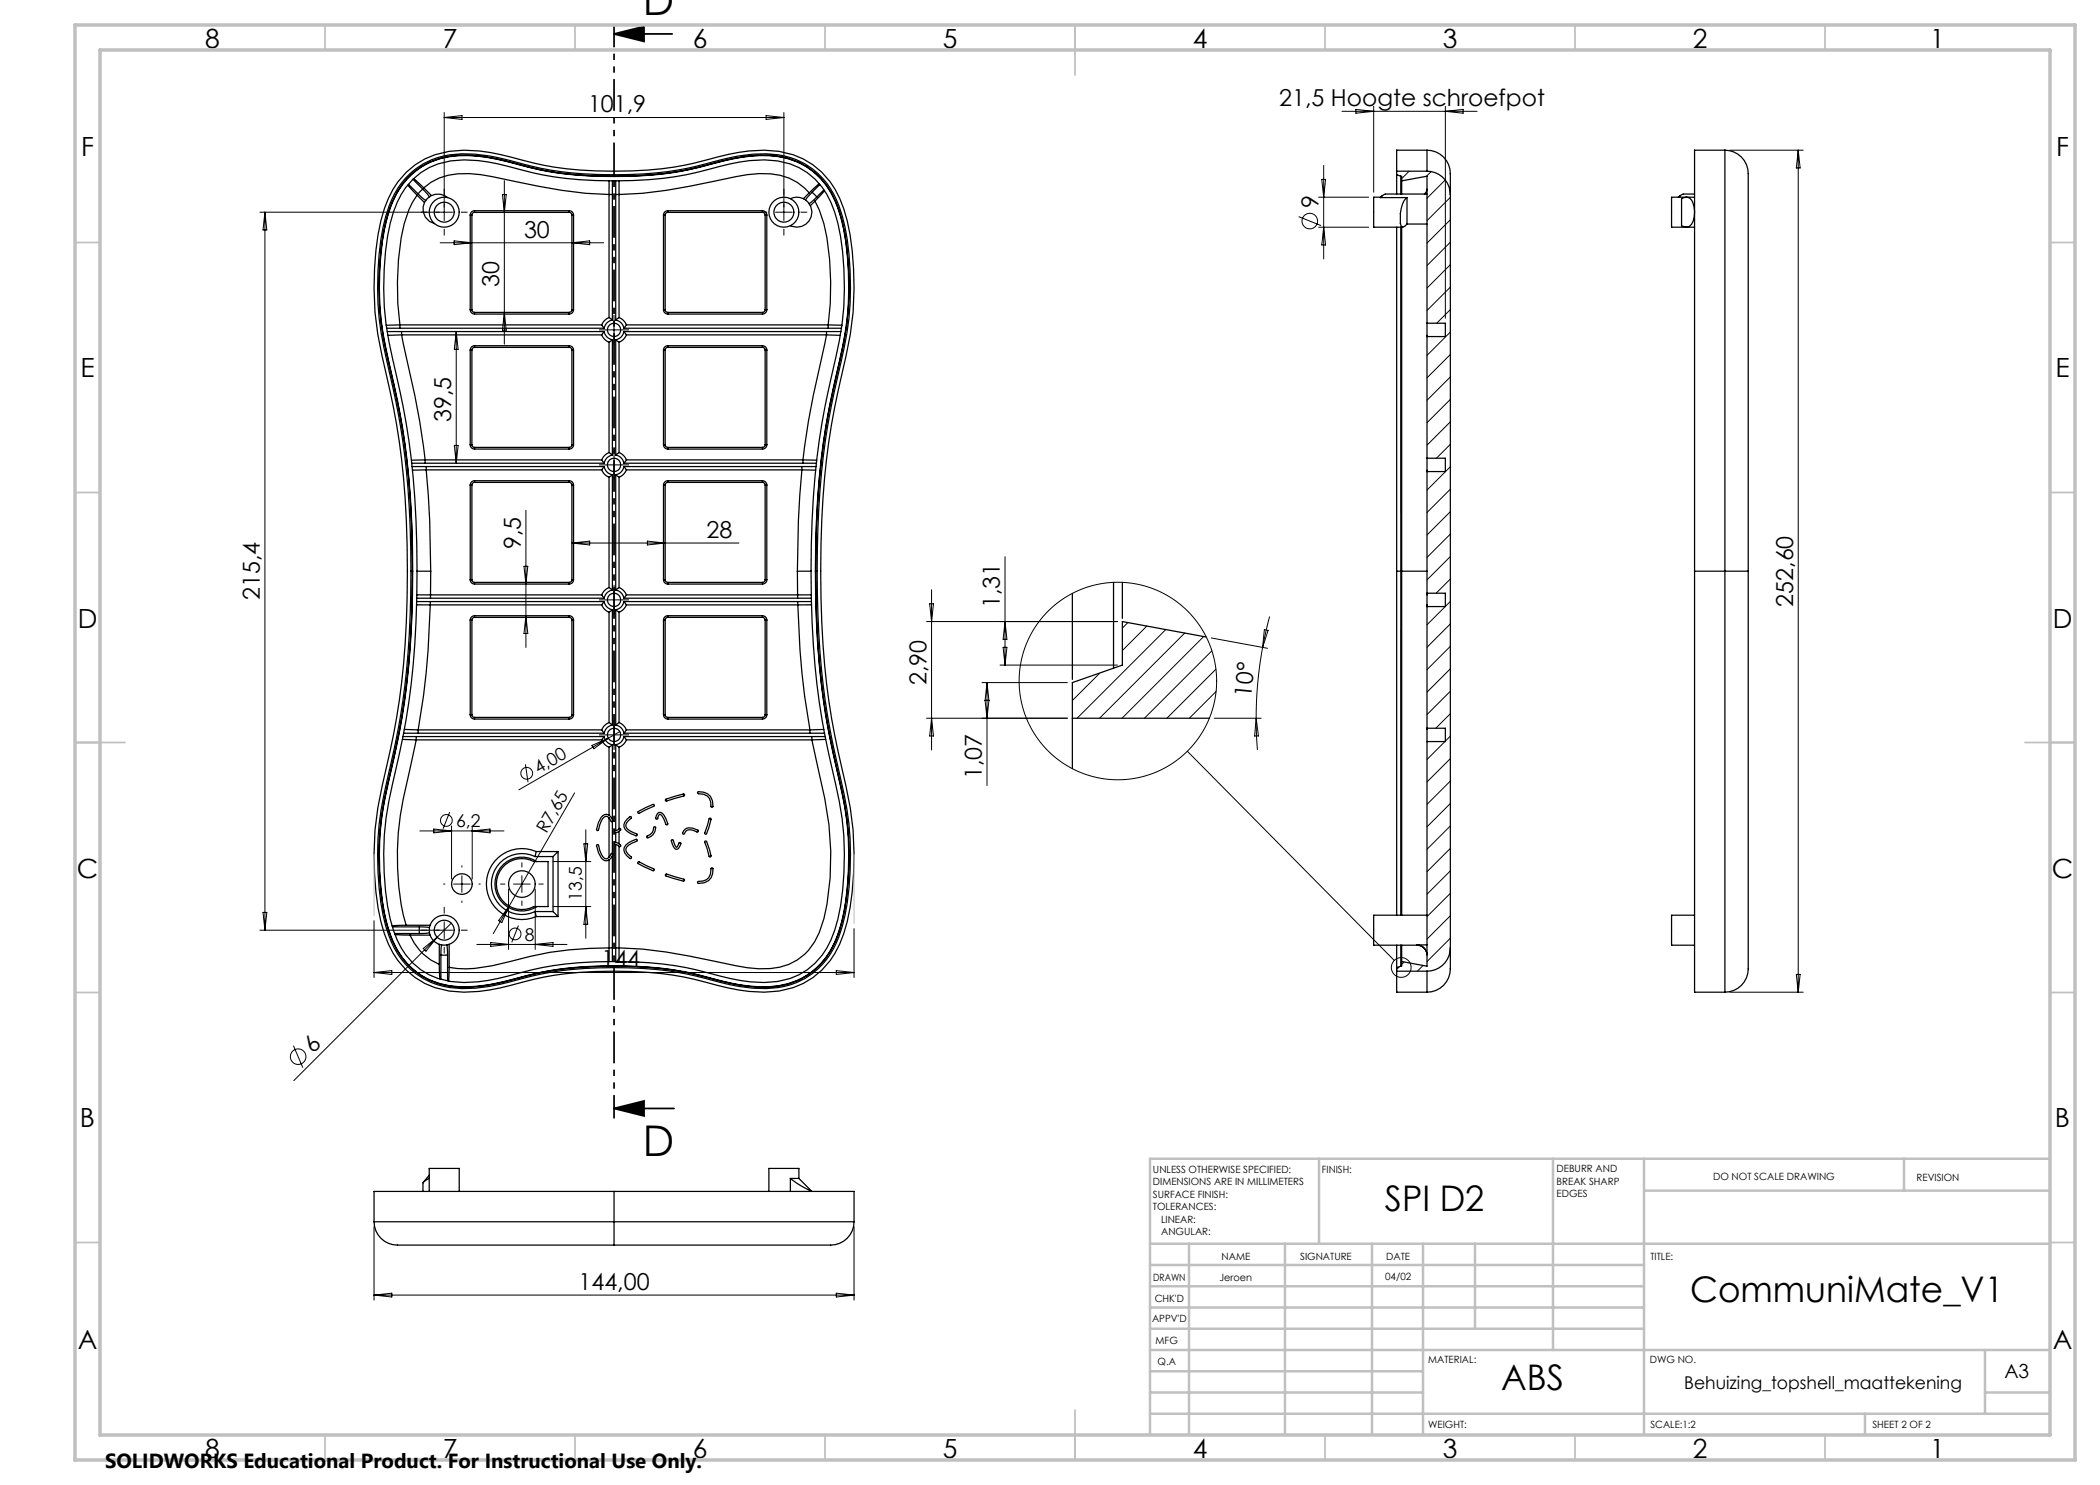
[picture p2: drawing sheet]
<svg xmlns="http://www.w3.org/2000/svg" width="420mm" height="297mm" viewBox="0 0 420 297" stroke-linecap="round" stroke-linejoin="round" font-family="sans-serif">
<g fill="none" stroke="#000" stroke-width=".25">
<path d="M81.3 34.5a15.8 15.8 0 0 1 11.5-4.5 40.4 40.4 0 0 1 11.6 2 76 76 0 0 0 30.4 1.4l6.4-1.4a35.9 35.9 0 0 1 14.6-1.7 15.9 15.9 0 0 1 13 11.5 57.1 57.1 0 0 1 1.3 25.1l-.9 4.3a159.8 159.8 0 0 0-5.1 43 161 161 0 0 0 5.1 43 62.4 62.4 0 0 1 .2 27.1 17.8 17.8 0 0 1-8.7 12.4 22.7 22.7 0 0 1-15.1 .9l-2.1-.5a68.5 68.5 0 0 0-24.3-2.8 62.9 62.9 0 0 0-17.1 2.8 32.8 32.8 0 0 1-12.3 1.1 15.9 15.9 0 0 1-12.9-11.5 57.1 57.1 0 0 1-1.3-25.1l.8-4.4a159.8 159.8 0 0 0 5.1-43 161 161 0 0 0-5.1-43 62.4 62.4 0 0 1-.2-27 20 20 0 0 1 5.1-9.7zM81.6 37l1.8 2M81.7 36.9l1.9 1.9M82.6 35.9l2 1.9M82.6 35.8a13.8 13.8 0 0 1 10.2-3.8 38.6 38.6 0 0 1 11.1 1.9 78 78 0 0 0 31.2 1.4l6.7-1.4a34.2 34.2 0 0 1 13.7-1.7 14 14 0 0 1 11.4 10.2 55.2 55.2 0 0 1 1.5 22.5l-1.3 6.8a159.9 159.9 0 0 0-4.9 42.5 161.5 161.5 0 0 0 4.9 42.6 60.7 60.7 0 0 1 .5 27.1 15.9 15.9 0 0 1-7.8 11.1 20.9 20.9 0 0 1-13.8 .7l-2-.5a70.3 70.3 0 0 0-24.9-2.8 64.7 64.7 0 0 0-17.5 2.8 31 31 0 0 1-11.5 1.1 14 14 0 0 1-11.4-10.2 55.2 55.2 0 0 1-1.5-22.5l1.3-6.8a159.9 159.9 0 0 0 4.9-42.6 161.5 161.5 0 0 0-4.9-42.5 60.7 60.7 0 0 1-.5-27.1 18.1 18.1 0 0 1 4.6-8.8zM82.7 35.7l2 1.9M83.4 39a18.9 18.9 0 0 0-3.2 8.6 61.4 61.4 0 0 0-.2 17.4M83.4 39l1.5 1.5M83.6 38.8l1.6 1.3M84.6 37.8l1.2 1.6M84.6 37.8l-1 1M84.7 37.6a11.7 11.7 0 0 1 9.1-2.9l4.6 .6a169.3 169.3 0 0 0 18.7 3.4l4.7 .2"/>
<path d="M84.7 37.6l1.6 1.5M89.5 39.5a3 3 0 0 0-4.6 1 3 3 0 0 0 2 4.2M121.8 38.9h.7M121.8 38.9v24.6M121.8 36.2v2.7M122.5 36.2v27.8M122.8 35a66.7 66.7 0 0 0 21-2.9 26.8 26.8 0 0 1 14.3-.6 15.2 15.2 0 0 1 9.7 9.7 48.1 48.1 0 0 1 2.3 16.4 71.5 71.5 0 0 1-2.7 18.4l-.3 1.1a147 147 0 0 0-3.6 32.8l-.1 4.3M122.8 35a66.7 66.7 0 0 1-21-2.9 26.8 26.8 0 0 0-14.3-.6 15.2 15.2 0 0 0-9.7 9.7 48 48 0 0 0-2.3 16.4 71.5 71.5 0 0 0 2.7 18.4l.3 1.1a146.9 146.9 0 0 1 3.6 32.8l.1 4.3M122.8 35v.2M122.8 35.2a65.8 65.8 0 0 1-15.3-1.4l-3.2-.8a34.2 34.2 0 0 0-14-1.8 14.7 14.7 0 0 0-12.5 10.9 52.8 52.8 0 0 0-1.9 12 61.1 61.1 0 0 0 2.2 19.9 146.3 146.3 0 0 1 3.9 25.7l.4 7.6 .1 6.9M122.8 35.2a64.8 64.8 0 0 0 15.3-1.4l3.2-.8a34.2 34.2 0 0 1 14-1.8 14.7 14.7 0 0 1 12.5 10.9 53.1 53.1 0 0 1 1.9 12.4l.1 .2a57.7 57.7 0 0 1-1.7 16.9 149.6 149.6 0 0 0-4.5 27.5l-.4 8.1-.1 7M122.8 35.3a68 68 0 0 1-21.5-3 27.2 27.2 0 0 0-13.2-.6 14.7 14.7 0 0 0-10 9.7 48 48 0 0 0-2.2 16.3 70.3 70.3 0 0 0 2.6 17.9 154.6 154.6 0 0 1 4 38.6"/>
<path d="M122.8 35.3a68 68 0 0 0 21.5-3 27.2 27.2 0 0 1 13.2-.6 14.7 14.7 0 0 1 10 9.7 48.1 48.1 0 0 1 2.2 16.3 70.3 70.3 0 0 1-2.6 17.9 154.7 154.7 0 0 0-4 38.6M122.8 35.2v.1M123.1 38.9h.7M123.1 36.2v27.8M123.8 36.2v2.7M123.8 38.9v24.6M158.1 39.7a3 3 0 0 1 4.3 2.7 3 3 0 0 1-4.3 2.7M161.8 38.6a10.8 10.8 0 0 0-7.7-3.8 36.5 36.5 0 0 0-11.6 1.5 95 95 0 0 1-18.7 2.6M161.8 38.6l-1.1 1.1M162.4 38.5l-1.3 1.5M162.4 38.5l1 .9M163.4 39.4l-1.6 1.3"/>
<path d="M163.8 36.8l-2 1.8M164 36.9l-1.6 1.6M164.8 38l-1.4 1.4M164.9 38.2l-1.9 2M276.1 39.4h-1.4v6h5.9M276.1 39.4v.1M276.1 39.5h5.3M276.5 39.1l-.4 .3M277.1 38.9h-.2l-.8 .6M277.1 38.8h8.3M279.3 34.2v.8l.9 .2M279.3 35v3.8"/>
<path d="M279.3 34.2h6.1M280.2 35.2l.1 .1v.9l5.1-1v29.4M280.2 35.2v3.6M280.3 36.2v2.6M281.4 39.5a4.7 4.7 0 0 0-1.3 3.8v1a1.23 1.23 0 0 0 .4 1.1l.6-.3M281.4 39.5v5.3M285.4 30a4.7 4.7 0 0 1 4.7 4.7M285.4 34.2a4.7 4.7 0 0 1 4.7 4.7M285.4 30h-6.1v4.2M285.4 37.8l-.1 .5-.4 .5M285.4 30.1v4.1M290.1 34.7v4.2"/>
<path d="M290.1 38.9v150.7M336.1 39.1l-.4 .3M336.3 39.7a1.39 1.39 0 0 1 2.2 .7 5.4 5.4 0 0 1-.2 4.4 1.39 1.39 0 0 1-2 .3zM336.7 38.9h-.2l-.8 .5M336.7 38.8h2.2M338.9 39.4h-4.6v6h2.8M345 30a4.8 4.8 0 0 1 4.6 5.6v78.6M345 30h-6.1v84.2M345 30.1v84.1M94 43h.4M94 43v18.9M94.4 43v18.9"/>
<path d="M94.9 42.1a.87 .87 0 0 0-.9 .9M94.9 42.5a.53 .53 0 0 0-.5 .5M94.9 42.1v.4M94.9 42.1h18.9M94.9 42.5h18.9M113.8 42.1a.87 .87 0 0 1 .9 .9M113.8 42.1v.4M113.8 42.5a.53 .53 0 0 1 .6 .5M114.4 43h.3M114.4 43v18.9M114.7 43v18.9M132.7 43h.3"/>
<path d="M132.7 43v18.9M133 43v18.9M133.6 42.1a.87 .87 0 0 0-.9 .9M133.6 42.5a.53 .53 0 0 0-.6 .5M133.6 42.1v.4M133.6 42.1h18.9M133.6 42.5h18.9M152.5 42.1a.87 .87 0 0 1 .9 .9M152.5 42.1v.4M152.5 42.5a.53 .53 0 0 1 .5 .5M153 43h.4M153 43v18.9"/>
<path d="M153.4 43v18.9M163 40.2a27.9 27.9 0 0 1 2.9 11.8l.2 4.4v4.3l-.5 4.3M163 40.2l-.9 .9M279.3 45.4v68.8M280.2 45.4v68.8M280.3 45.4v137.6M281.4 44.8l-.3 .3M281.4 44.8h4M337.3 45.4h1.6M77.3 65.6h43.5M77.4 66.3h43.4M80 65v.6"/>
<path d="M80 65h-2.8M80 65h40.3M80.3 66.3v.7M80.3 67l.4 1.8a196.3 196.3 0 0 1 4.3 23.2M80.3 67l-2.7 .1M80.3 67h40M94 61.9a.87 .87 0 0 0 .9 .9M94 70h.4M94 61.9h.4M94 70v18.9M94.4 61.9a.53 .53 0 0 0 .5 .6M94.4 70v18.9"/>
<path d="M94.9 69.1a.87 .87 0 0 0-.9 .9M94.9 69.5a.53 .53 0 0 0-.5 .5M94.9 69.1v.4M94.9 62.5v.3M94.9 62.8h18.9M94.9 69.1h18.9M94.9 69.5h18.9M94.9 62.5h18.9M113.8 69.1a.87 .87 0 0 1 .9 .9M113.8 69.1v.4M113.8 62.5v.3M113.8 69.5a.53 .53 0 0 1 .6 .5"/>
<path d="M114.4 70h.3M114.4 61.9a.53 .53 0 0 1-.6 .6M114.4 61.9h.3M114.4 70v18.9M114.7 61.9a.87 .87 0 0 1-.9 .9M114.7 70v18.9M120.3 65l.5 .6M120.3 67a2.67 2.67 0 0 0 1.5 1.5M120.8 66.3a2 2 0 0 0 1.7 1.7M120.8 66.3l-.5 .7M121.8 63.5a2.66 2.66 0 0 0-1.5 1.5M121.8 63.5l.7 .5"/>
<path d="M121.8 68.5v22M122.5 64a2 2 0 0 0-1.7 1.6M122.5 68l-.7 .5M122.5 68v23M123.1 64a2 2 0 0 1 1.7 1.6M123.1 68l.7 .5M123.1 68v23M123.8 63.5a2.67 2.67 0 0 1 1.5 1.5M123.8 63.5l-.7 .5M123.8 68.5v22M124.8 66.3a2 2 0 0 1-1.7 1.7M124.8 66.3l.5 .7"/>
<path d="M124.8 65.6h43.5M124.8 66.3h43.4M125.3 67a2.67 2.67 0 0 1-1.5 1.5M125.3 65l-.5 .6M125.3 65h40.3M125.3 67h40M132.7 61.9a.87 .87 0 0 0 .9 .9M132.7 61.9h.3M132.7 70h.3M132.7 70v18.9M133 61.9a.53 .53 0 0 0 .6 .6M133 70v18.9"/>
<path d="M133.6 69.1a.87 .87 0 0 0-.9 .9M133.6 69.5a.53 .53 0 0 0-.6 .5M133.6 69.1v.4M133.6 62.5v.3M133.6 62.8h18.9M133.6 69.1h18.9M133.6 69.5h18.9M133.6 62.5h18.9M152.5 69.1a.87 .87 0 0 1 .9 .9M152.5 69.1v.4M152.5 62.5v.3M152.5 69.5a.53 .53 0 0 1 .5 .5"/>
<path d="M153 61.9a.53 .53 0 0 1-.5 .6M153 61.9h.4M153 70h.4M153 70v18.9M153.4 61.9a.87 .87 0 0 1-.9 .9M153.4 70v18.9M165.3 67l-.4 1.8a196.3 196.3 0 0 0-4.3 23.2M165.3 66.3v.7M165.3 67l2.7 .1M165.6 65v.6M165.6 65h2.8M285.4 64.6v2.7"/>
<path d="M285.4 67.1v.1M285.4 67.3v24.3M285.4 64.6h3.7v2.7h-3.7M82.3 92.6h38.5M82.4 93.3h38.4M85 92v.6M85 92h-2.7M85 92h35.3M85.2 94l.7 10.1 .2 10.1M85.2 93.3v.7M85.2 94h-2.7M85.2 94h35.1"/>
<path d="M94 88.9a.87 .87 0 0 0 .9 .9M94 88.9h.4M94 97h.4M94 97v18.9M94.4 88.9a.53 .53 0 0 0 .5 .6M94.4 97v18.9M94.9 96.1a.87 .87 0 0 0-.9 .9M94.9 89.5v.3M94.9 96.5a.53 .53 0 0 0-.5 .5M94.9 96.1v.4M94.9 89.8h18.9M94.9 96.1h18.9"/>
<path d="M94.9 89.5h18.9M94.9 96.5h18.9M113.8 96.1a.87 .87 0 0 1 .9 .9M113.8 89.5v.3M113.8 96.1v.4M113.8 96.5a.53 .53 0 0 1 .6 .5M114.4 97h.3M114.4 88.9a.53 .53 0 0 1-.6 .6M114.4 88.9h.3M114.4 97v18.9M114.7 88.9a.87 .87 0 0 1-.9 .9M114.7 97v18.9"/>
<path d="M120.3 92l.5 .6M120.3 94a2.66 2.66 0 0 0 1.5 1.5M120.8 93.3a2 2 0 0 0 1.7 1.7M120.8 93.3l-.5 .7M121.8 90.5a2.67 2.67 0 0 0-1.5 1.5M121.8 90.5l.7 .5M121.8 95.5v22M122.5 91a2 2 0 0 0-1.7 1.6M122.5 95l-.7 .5M122.5 95v23M123.1 91a2 2 0 0 1 1.7 1.6M123.1 95l.7 .5"/>
<path d="M123.1 95v23M123.8 90.5a2.67 2.67 0 0 1 1.5 1.5M123.8 90.5l-.7 .5M123.8 95.5v22M124.8 93.3a2 2 0 0 1-1.7 1.7M124.8 93.3l.5 .7M124.8 93.3h38.4M124.8 92.6h38.5M125.3 94a2.67 2.67 0 0 1-1.5 1.5M125.3 92l-.5 .6M125.3 94h35.1M125.3 92h35.3"/>
<path d="M132.7 88.9a.87 .87 0 0 0 .9 .9M132.7 97h.3M132.7 88.9h.3M132.7 97v18.9M133 88.9a.53 .53 0 0 0 .6 .6M133 97v18.9M133.6 96.1a.87 .87 0 0 0-.9 .9M133.6 96.5a.53 .53 0 0 0-.6 .5M133.6 96.1v.4M133.6 89.5v.3M133.6 89.8h18.9M133.6 96.1h18.9"/>
<path d="M133.6 89.5h18.9M133.6 96.5h18.9M152.5 96.1a.87 .87 0 0 1 .9 .9M152.5 89.5v.3M152.5 96.1v.4M152.5 96.5a.53 .53 0 0 1 .5 .5M153 88.9a.53 .53 0 0 1-.5 .6M153 88.9h.4M153 97h.4M153 97v18.9M153.4 88.9a.87 .87 0 0 1-.9 .9M153.4 97v18.9"/>
<path d="M160.4 94l-.7 10.1-.2 10.1M160.4 93.3v.7M160.4 94h2.7M160.6 92v.6M160.6 92h2.7M285.4 91.6v2.7M285.4 94v.2M285.4 94.3v24.3M285.4 91.6h3.7v2.7h-3.7M82.2 114.2a156.1 156.1 0 0 1-3.5 36.3l-.5 2a71.5 71.5 0 0 0-2.7 18.4 45.5 45.5 0 0 0 2.8 17.6 15 15 0 0 0 14.1 9.2 52.9 52.9 0 0 0 14-2.5l1.8-.4a70.2 70.2 0 0 1 14.6-1.3M82.5 114.2h-.3M82.5 114.2h.1"/>
<path d="M82.5 114.2l-.1 7-.4 7.9a148.3 148.3 0 0 1-2.3 17.7l-1.4 6.9a64.6 64.6 0 0 0-2.4 20v.6a52.8 52.8 0 0 0 1.9 12.1 15.4 15.4 0 0 0 16.7 11 67.7 67.7 0 0 0 12.3-2.6l.7-.1a66.2 66.2 0 0 1 15.3-1.5M82.5 114.2a158 158 0 0 1-4.7 41.9 61.1 61.1 0 0 0-.3 29 15.7 15.7 0 0 0 8.9 11.1 21.5 21.5 0 0 0 13 .4l1.9-.4a68 68 0 0 1 21.5-3M83.4 119.6h37.4M83.4 119h2.7M83.4 114.2h2.7M86.1 119v.6M86.1 119h34.2M86.1 114.2v4.8M94 115.9a.87 .87 0 0 0 .9 .9M94 115.9h.4M94.4 115.9a.53 .53 0 0 0 .5 .6M94.9 116.5v.3"/>
<path d="M94.9 116.8h18.9M94.9 116.5h18.9M113.8 116.5v.3M114.4 115.9a.53 .53 0 0 1-.6 .6M114.4 115.9h.3M114.7 115.9a.87 .87 0 0 1-.9 .9M120.3 119l.5 .6M121.8 117.5a2.66 2.66 0 0 0-1.5 1.5M121.8 117.5l.7 .5M122.5 118a2 2 0 0 0-1.7 1.6M123.1 118a2 2 0 0 1 1.7 1.6M123.8 117.5l-.7 .5"/>
<path d="M123.8 117.5a2.67 2.67 0 0 1 1.5 1.5M124.8 119.6h37.5M125.3 119l-.5 .6M125.3 119h34.2M132.7 115.9a.87 .87 0 0 0 .9 .9M132.7 115.9h.3M133 115.9a.53 .53 0 0 0 .6 .6M133.6 116.5v.3M133.6 116.8h18.9M133.6 116.5h18.9M152.5 116.5v.3M153 115.9a.53 .53 0 0 1-.5 .6"/>
<path d="M153 115.9h.4M153.4 115.9a.87 .87 0 0 1-.9 .9M159.5 114.2h2.7M159.5 114.2v4.8M159.5 119v.6M162.3 119h-2.8M163.1 114.2a158.1 158.1 0 0 0 4.7 41.9 61.1 61.1 0 0 1 .4 29 15.7 15.7 0 0 1-9 11.1 21.5 21.5 0 0 1-13 .4l-1.9-.4a67.9 67.9 0 0 0-21.5-3M163.1 114.2h.1M163.1 114.2a170 170 0 0 0 2.8 32.9l.9 3.9a109.4 109.4 0 0 1 2.9 16.4v7.2a52.5 52.5 0 0 1-1.9 11.8 15.4 15.4 0 0 1-16.7 11 67.7 67.7 0 0 1-12.3-2.6l-.8-.2a67.2 67.2 0 0 0-15.2-1.4M163.4 114.2a156.1 156.1 0 0 0 3.5 36.3l.5 2a71.5 71.5 0 0 1 2.7 18.4 45.5 45.5 0 0 1-2.8 17.6 15 15 0 0 1-14.1 9.2 52.9 52.9 0 0 1-14-2.5l-1.8-.4a70.2 70.2 0 0 0-14.6-1.3M163.4 114.2h-.3M214.5 118.7v17.2"/>
<path d="M222.7 116.5v17.1M224.5 116.5v7.2M279.3 114.2h.9M279.3 114.2v68.8M280.2 114.2h5.2M280.2 114.2v68.8M285.4 118.6v2.7M285.4 118.7v.3M285.4 118.6h3.7v2.7h-3.7M338.9 114.2v84.2h6.1a4.8 4.8 0 0 0 4.6-5.5v-78.7M338.9 114.2h6.1M345 114.2h4.6"/>
<path d="M345 114.2v84.2M83.3 121h2.8M83.3 120.3h37.5M86.1 121a159.4 159.4 0 0 1-2.5 25M86.1 120.3v.7M86.1 121h34.2M94 124h.4M94 124v18.9M94.4 124v18.9M94.9 123.1a.87 .87 0 0 0-.9 .9M94.9 123.5a.53 .53 0 0 0-.5 .5M94.9 123.1v.4"/>
<path d="M94.9 123.1h18.9M94.9 123.5h18.9M113.8 123.1a.87 .87 0 0 1 .9 .9M113.8 123.1v.4M113.8 123.5a.53 .53 0 0 1 .6 .5M114.4 124h.3M114.4 124v18.9M114.7 124v18.9M120.3 121a2.67 2.67 0 0 0 1.5 1.5M120.8 120.3a2 2 0 0 0 1.7 1.7M120.8 120.3l-.5 .7M121.8 122.5v22"/>
<path d="M122.5 122l-.7 .5M122.5 122v23M123.1 122l.7 .5M123.1 122v23M123.8 122.5v22M124.8 120.3a2 2 0 0 1-1.7 1.7M124.8 120.3l.5 .7M124.8 120.3h37.5M125.3 121a2.67 2.67 0 0 1-1.5 1.5M125.3 121h34.3M132.7 124h.3M132.7 124v18.9"/>
<path d="M133 124v18.9M133.6 123.1a.87 .87 0 0 0-.9 .9M133.6 123.5a.53 .53 0 0 0-.6 .5M133.6 123.1v.4M133.6 123.1h18.9M133.6 123.5h18.9M152.5 123.1a.87 .87 0 0 1 .9 .9M152.5 123.1v.4M152.5 123.5a.53 .53 0 0 1 .5 .5M153 124h.4M153 124v18.9M153.4 124v18.9"/>
<path d="M159.6 121a159.4 159.4 0 0 0 2.4 25M159.6 120.3v.7M162.3 121h-2.7M222.7 133.6l-8.2 2.9v7.1M241.3 127.4l-16.8-3.1v8.7l-1.8 .6M285.4 121v.2M285.4 121.3v24.3M80.5 147.9l2.7 .1M80.6 147.3h40.2M80.7 146.6h40.1M80.9 145.9l2.7 .1M83.2 148l-1.2 5.8a61.8 61.8 0 0 0-1.8 27.1l1 4.2"/>
<path d="M83.2 147.3v.7M83.2 148h37.1M83.6 146v.6M83.6 146h36.7M94 142.9a.87 .87 0 0 0 .9 .9M94 142.9h.4M94.4 142.9a.53 .53 0 0 0 .5 .6M94.9 143.5v.3M94.9 143.8h18.9M94.9 143.5h18.9M113.8 143.5v.3M114.4 142.9a.53 .53 0 0 1-.6 .6"/>
<path d="M114.4 142.9h.3M114.7 142.9a.87 .87 0 0 1-.9 .9M120.3 146l.5 .6M120.3 148a2.66 2.66 0 0 0 1.5 1.5M120.8 147.3a2 2 0 0 0 1.7 1.7M120.8 147.3l-.5 .7M121.8 144.5a2.67 2.67 0 0 0-1.5 1.5M121.8 144.5l.7 .5M121.8 149.5v13.5M122.5 145a2 2 0 0 0-1.7 1.6M122.5 149l-.7 .5M122.5 149v14.9"/>
<path d="M123.1 145a2 2 0 0 1 1.7 1.6M123.1 149l.7 .5M123.1 149v17.1M123.8 144.5l-.7 .5M123.8 144.5a2.67 2.67 0 0 1 1.5 1.5M123.8 149.5v16.3M124.8 147.3a2 2 0 0 1-1.7 1.7M124.8 147.3l.5 .7M124.8 146.6h40.1M124.8 147.3h40.2M125.3 148a2.67 2.67 0 0 1-1.5 1.5M125.3 146l-.5 .6"/>
<path d="M125.3 148h37.1M125.3 146h36.7M132.7 142.9a.87 .87 0 0 0 .9 .9M132.7 142.9h.3M133 142.9a.53 .53 0 0 0 .6 .6M133.1 159.9l3.6-1.1a.2 .2 0 0 1 .2 .1 .2 .2 0 0 1-.1 .3l-3.5 1h-.2zM133.6 143.5v.3M133.6 143.8h18.9M133.6 143.5h18.9M139.6 158.4a2.41 2.41 0 0 1 2.9 3.1l-.3-.1a2.35 2.35 0 0 0-2.6-2.7zM152.5 143.5v.3M153 142.9a.53 .53 0 0 1-.5 .6"/>
<path d="M153 142.9h.4M153.4 142.9a.87 .87 0 0 1-.9 .9M162 146v.6M162.4 148l1.2 5.8a63.4 63.4 0 0 1 1.8 27.1 17.2 17.2 0 0 1-4.4 9.9 11.7 11.7 0 0 1-9.2 3l-4.6-.6a169.3 169.3 0 0 0-18.7-3.4l-4.7-.2M162.4 147.3v.7M164.8 145.9l-2.8 .1M165.1 147.9l-2.7 .1M214.5 143.6v10.1M214.5 143.6h27.4M285.4 145.6v2.7M285.4 148.3v44.9l-5.1-.9v.9h-.1M285.4 145.7v.2"/>
<path d="M285.4 145.6h3.7v2.7h-3.7M101 173a5.1 5.1 0 0 1 5.8-.7h2.8v9h-2.8a5.1 5.1 0 0 1-6.6-1.6 5.1 5.1 0 0 1 .8-6.7zM107 171.3a6.1 6.1 0 0 0-8.7 5.5 6.1 6.1 0 0 0 8.7 5.5M107 171.3h3.6M107.2 170.3a7.1 7.1 0 0 0-9.9 6.5 7.1 7.1 0 0 0 9.9 6.5M107.2 170.3l-.2 1M107.2 170.3h4.4M107.3 172.3a5.4 5.4 0 0 0-8.3 4.5 5.4 5.4 0 0 0 8.3 4.5M110.6 171.3v11M111.6 170.3l-1 1M111.6 170.3v13M121.8 163l.7 .9"/>
<path d="M121.8 163.6l.5 .7 .2 .1M121.8 163a1.08 1.08 0 0 0-1.6 .5l-.5 1-.4 1.4a.2 .2 0 0 0 .2 .2 .2 .2 0 0 0 .2-.1 3.5 3.5 0 0 1 1.3-2.7h.5l.3 .3M121.8 171.4l-.3 .3a.92 .92 0 0 1-1.2-.8l-.6-1.8a.2 .2 0 0 0-.2-.2 .2 .2 0 0 0-.2 .2l.4 1.4 .5 1a1.12 1.12 0 0 0 1.6 .5M121.8 163.6v7.8M121.8 172v17.6M122.5 170.7l.1 .2-.1 .3M122.5 163.9l.1 .3-.1 .2M122.5 171.2l-.7 .8M122.5 170.7h-.2l-.5 .7M122.5 164.4v6.3M122.5 171.2v21.1M123.1 166.1a.21 .21 0 0 0-.2 .2 .21 .21 0 0 0 .2 .2"/>
<path d="M123.1 168.5a.21 .21 0 0 0-.2 .2 .21 .21 0 0 0 .2 .2M123.1 168.9l.7 .4M123.1 168.5l.7 .3M123.1 166.5v2M123.1 168.9v23.4M123.8 166.3l-.7 .2M123.8 165.8l-.7 .3M123.8 165.8v-.1a.2 .2 0 0 1 .3 .1 .2 .2 0 0 1 0 .2l-.3 .3M123.8 168.8l.3 .2a.2 .2 0 0 1 0 .3 .2 .2 0 0 1-.3 0M123.8 166.3v2.5M123.8 169.3v20.3M125.2 169l.6-.5 1.4-.6a.2 .2 0 0 1 .3 .1 .2 .2 0 0 1-.2 .2 2.63 2.63 0 0 0-2.1 1.7 3.1 3.1 0 0 0 1.1 1.6l-.3 .2a1.83 1.83 0 0 1-.8-2.7z"/>
<path d="M125.4 163.9l.6-.6a.2 .2 0 0 1 .3 .1 .2 .2 0 0 1-.1 .3 1.7 1.7 0 0 0-1 1.7 3.9 3.9 0 0 0 2.2 1.5l-.1 .3a4.1 4.1 0 0 1-2.5-1.7v-.6zM127.6 162.4l3-1.5a.2 .2 0 0 1 .2 .1 .2 .2 0 0 1-.1 .3l-2.9 1.4-.2-.1zM127.6 172.4l3.1 1.4a.2 .2 0 0 1 .1 .2 .2 .2 0 0 1-.2 .1l-3-1.4zM130.8 165.4h.2a1.78 1.78 0 0 1-1.6 2.1v-.2a1.98 1.98 0 0 0 1.4-1.9zM131.6 162.6l.1-.1a.87 .87 0 0 1 1.2 .6l.7 1.6a.2 .2 0 0 1-.2 .3 .2 .2 0 0 1-.2-.1 2.94 2.94 0 0 0-1.1-2l-.3 .1-.3 .7a.2 .2 0 0 1-.2 .1 .2 .2 0 0 1-.1-.2zM133.1 174.9l.2-.1 3.5 1a.2 .2 0 0 1 .1 .3 .2 .2 0 0 1-.2 .1l-3.5-1zM134.3 168h.3l.4 1.1 .3 .4 .5-.9a.2 .2 0 0 1 .2-.1 .2 .2 0 0 1 .2 .3 1.06 1.06 0 0 1-1.1 1 2.44 2.44 0 0 1-.8-1.8zM137 165.9a2.42 2.42 0 0 1 2.7 .2l-.1 .3h-.2a2 2 0 0 0-2.2-.2l-.3 .5a.2 .2 0 0 1-.2 .1 .2 .2 0 0 1-.2-.2zM141 168.3h.3l.9 2.9a.2 .2 0 0 1-.1 .2 .2 .2 0 0 1-.3-.2zM141.8 163.7h.3l.1 .2-.9 2.8a.2 .2 0 0 1-.2 .1 .2 .2 0 0 1-.1-.2zM142.2 173.6h.3a2.37 2.37 0 0 1-3 3l.1-.3a2.35 2.35 0 0 0 2.6-2.7zM78.5 185.4h5.4"/>
<path d="M78.9 186.7h5M79 186.9l3 .1M81.2 185.1l-2.8 .1M81.2 185.1h4.8M82 187a10.9 10.9 0 0 0 5.9 5.9M82 187h4M83.9 185.4l2 .1M83.9 185.4v1.3M85.9 186.5l-2 .2M87.9 192.9l.1 2.9M87.9 188.9v4M88.2 191h1.3"/>
<path d="M88.2 191v4.8M88.4 189l-.2 2M89.3 189l.2 2M89.5 191v5.2M89.8 193.5l-.1 2.7M89.8 188.9v4.6M107 182.3l.2 1M107 182.3h3.6M107.2 183.3h4.4M110.6 182.3l1 1M121.8 189.6a68.6 68.6 0 0 0-19.5 2.6 29.5 29.5 0 0 1-10.8 1.5l-1.7-.2M121.8 189.6h.7"/>
<path d="M121.8 189.6v2.7M122.8 193.2v.3M122.8 193.2h.1M123.1 189.6h.7M123.8 189.6v2.7M279.3 194.2v4.2M279.3 189v4.5M279.3 194.2h6.1M280.2 193.2l-.9 .3v.7M280.2 189v4.2M280.3 189v3.2M283.4 189a2 2 0 0 1 1.9 1.4"/>
<path d="M283.4 189a1.98 1.98 0 0 1 2 2M283.4 189h.1M285.4 189h-2M285.4 183h-10.7v6h8.7M285.4 194.2v4.2M290.1 189.6v1.3a12.5 12.5 0 0 1-.4 4.7 4.7 4.7 0 0 1-4.3 2.8h-6.1M290.1 189.6a4.7 4.7 0 0 1-4.7 4.6M338.9 183h-4.6v6h4.6M84.6 236.6v1.7M85.8 238.3v-4.6h6v4.6M85.8 235.6l-1.2 1M85.8 235l-1.1 1.5"/>
<path d="M122.8 238.3h-48v6.1M122.8 238.3h48v6.1M122.8 238.3v6.1M158.1 235.7l2.3 1.6 2 1-2.6-2.6M158.1 235.7h1.7M158.1 235.7v2.6M159.8 235.7v-2h-6v4.6M74.8 244.4a4.8 4.8 0 0 0 5.4 4.6h42.6M74.8 244.4h48M122.8 244.4v4.6M122.8 244.4h48M170.8 244.4a4.8 4.8 0 0 1-5.4 4.6h-42.6"/>
<circle cx="88.8" cy="42.4" r="2"/>
<circle cx="88.8" cy="42.4" r="3"/>
<circle cx="156.8" cy="42.4" r="2"/>
<circle cx="156.8" cy="42.4" r="3"/>
<circle cx="122.8" cy="66" r="1.33"/>
<circle cx="122.8" cy="93" r="1.33"/>
<circle cx="122.8" cy="120" r="1.33"/>
<circle cx="122.8" cy="147" r="1.33"/>
<circle cx="92.4" cy="176.8" r="2.07"/>
<circle cx="104.4" cy="176.8" r="2.67"/>
<circle cx="88.8" cy="186" r="2"/>
<circle cx="88.8" cy="186" r="3"/>
</g>
<g fill="none" stroke="#000" stroke-width=".2">
<path d="M88.8 22.5v21.6M88.8 23.5h68M88.8 23.5l3.6-.4v.8zM100.5 38.9h.7l-.3 3.6zM100.9 36.1v32.7M153.2 23.1l3.6 .4-3.6 .4zM156.8 22.5v21.6M263.7 39.4h10M264.4 35.9h.7l-.4 3.5zM264.7 33.1v18.7M268.4 22.3h27M271.2 21.9l3.5 .4-3.5 .3z"/>
<path d="M274.7 21.3v17.1M281.8 34.2l-1.5 1.5M286.2 34.3l-.9 1M289.1 36l-3.7 3.6M289.1 21.3v42.3M289.1 22.3l3.5-.4v.7zM290.1 39.5l-4.7 4.6M346 30h14.6M359.6 30v168.4M359.6 30l.4 3.6h-.7zM53 42.4v143.6M53 42.4l.4 3.6h-.8z"/>
<path d="M88 48.6h32.7M90.5 42.4h-38.5M90.8 48.2l3.6 .4-3.6 .3zM114.4 48.6l3.5-.4v.7zM155.1 42.4h3.3M259.7 43.3l4.5 1.8M263.7 45.4h10M264.7 45.4l.4 3.6h-.7zM290.1 44l-4.7 4.6M290.1 48.4l-4.7 4.7M290.1 52.9l-4.7 4.7M290.1 57.4l-4.7 4.7"/>
<path d="M91.2 66.3v26.3M91.2 66.3l.4 3.6h-.7zM100.9 62.5l.3 3.5h-.7zM121.1 66h3.4M122.8 64.3v3.3M290.1 61.9l-2.8 2.7M290.1 66.4l-4.7 4.7M290.1 70.9l-4.7 4.7M290.1 75.4l-4.7 4.7M290.1 79.9l-4.7 4.6M90.9 89.1h.7l-.4 3.5zM121.1 93h3.4"/>
<path d="M122.8 91.3v3.3M290.1 84.4l-4.7 4.6M290.1 88.9l-2.8 2.7M290.1 93.3l-4.7 4.7M290.1 97.8l-4.7 4.7M104.8 113.3h.8l-.4 3.5zM105.2 102.1v27.4M114.4 108.6h33.4M114.4 108.6l3.5-.4v.8zM121.1 120h3.4M122.8 118.3v3.3M129.5 108.2l3.5 .4-3.5 .4z"/>
<path d="M186.3 118v32M201 111.3v21.7M290.1 102.3l-4.7 4.7M290.1 106.8l-4.7 4.7M290.1 111.3l-4.7 4.7M290.1 115.8l-2.9 2.8M105.2 123.1l.4 3.6h-.8zM185.3 124.3h38.2M185.9 120.8h.8l-.4 3.5zM196.4 136.5h17.1M197.4 136.5v20.6M197.4 136.5l.4 3.6"/>
<path d="M197.4 136.5l-.4 3.6M200 133h23.5M200.6 129.5h.8l-.4 3.5zM201 124.3l.4 3.6h-.8zM219.9 134.7l-5.4 5.4M225.6 124.5l-1.1 1.1M229.4 125.2l-4.9 4.9M233.2 125.9l-17.8 17.7M236.9 126.6l-17 17M240.7 127.3l-16.3 16.3M242.2 127.6l11.3 2.1M242.4 130.2l-13.5 13.4"/>
<path d="M243.2 133.8l-9.8 9.8M243.2 138.3l-5.3 5.3M252.5 129.5a78.2 78.2 0 0 0-1.3 14.1M252.9 125.9l.7 .2-1.1 3.4zM253.9 123.3l-1.4 6.2M290.1 120.3l-4.7 4.7M290.1 124.8l-4.7 4.6M290.1 129.3l-4.7 4.6M290.1 133.8l-4.7 4.6M290.1 138.3l-4.7 4.6M105.1 152.9l.5 3.6M114.9 158.6l-16.3 28.1"/>
<path d="M118.4 149.1l3.3-1.5-2.9 2.2zM121.1 147h3.4M122.8 145.3v3.3M124 146.3l-20.2 11.7M185.3 143.6h28.2M186.3 143.6l.4 3.6h-.8zM197 140.1h.8M197 140.1l.4 3.5 .4-3.5M237.5 150.2l41.4 41.9M242.9 143.6h9.3M251.2 143.6l.3 6.4M251.2 143.6l.5 3.6h-.8z"/>
<path d="M289 148.3l-3.6 3.6M290.1 142.7l-2.9 2.9M290.1 147.2l-1 1M290.1 151.7l-4.7 4.7M290.1 156.2l-4.7 4.7M84 166.2h16.8M86.8 165.8l3.5 .4-3.5 .4zM89.9 162.4l-1.3 3.4M90.3 165.2v10.6M90.7 176.8h3.3M92.4 175.1v3.4M94.4 165.2v10.6"/>
<path d="M94.4 166.2l3.6-.4v.8zM101.7 177.8v12.1M102.7 176.8h3.3M104.4 175.1v3.4M107 177.8v12.1M110.6 172.3h7.6M116.8 168.8h.7l-.3 3.5zM117.2 166v21.7M290.1 160.7l-4.7 4.7M290.1 165.2l-4.7 4.7M290.1 169.7l-4.7 4.6M290.1 174.2l-4.7 4.6"/>
<path d="M290.1 178.7l-4.7 4.6M52.6 182.5h.8l-.4 3.5zM74.8 184.1v11.4M74.8 194.5l3.6-.4v.8zM74.8 194.5h96M84.6 189.7l2.8-2.2-2.2 2.7zM88.8 184.4v3.3M90.3 184.6l-31.5 31.5M90.5 186h-38.5M95.4 188.9h18M98.2 188.5l3.5 .4-3.5 .4zM101.8 181.2l-1.4 3.3-.7-.4z"/>
<path d="M103.7 185.1l-1.4 3.4M107 188.9l3.6-.4v.8zM110.6 181.3h7.6M117.2 181.3l.3 3.6h-.7zM167.3 194.1l3.5 .4-3.5 .4zM170.8 185.7v9.8M279.9 193.3l-.6 .6M280.8 192.4l-.5 .5M284.6 193.1l-1.1 1.1M290.1 183.2l-4.7 4.6M290.1 187.6l-4.7 4.7M346 198.4h14.6"/>
<path d="M359.3 194.9h.7l-.4 3.5zM58.7 209.1l1.9 4.4M74.8 245.4v14.6M74.8 259h96M74.8 259l3.6-.4v.8zM167.3 258.6l3.5 .4-3.5 .4zM170.8 245.4v14.6"/>
<circle cx="262" cy="44.2" r="1.56"/>
<circle cx="223.6" cy="136.2" r="19.8"/>
<circle cx="105.3" cy="154.7" r="1.18"/>
<circle cx="89.3" cy="164.1" r="1.18"/>
<circle cx="103" cy="186.8" r="1.18"/>
<circle cx="280.2" cy="193.5" r="1.98"/>
<circle cx="59.6" cy="211.3" r="1.56"/>
</g>
<path d="M122.8 6.8l6-1.5v3zM122.8 6.8h11.6M122.8 221.7l6-1.5v3zM122.8 221.7h12" fill="none" stroke="#000" stroke-width=".35"/>
<g fill="none" stroke="#000" stroke-width=".2" stroke-dasharray="15.2 1.3 1.3 1.3" stroke-linecap="butt">
<path d="M88.8 39.1v-1.3M156.8 39.1v-1.3M85.5 42.4h-1.3M88.8 45.8v1.3M92.2 42.4h1.3M153.4 42.4h-1.3M156.8 45.8v1.3M160.1 42.4h1.3M121.1 66h-1.3M122.8 64.3v-1.3M122.8 67.6v1.4M124.5 66h1.3"/>
<path d="M121.1 93h-1.3M122.8 91.3v-1.3M122.8 94.6v1.4M124.5 93h1.3M121.1 120h-1.3M122.8 118.3v-1.3M124.5 120h1.3M122.8 121.6v1.4M121.1 147h-1.3M122.8 145.3v-1.3M122.8 148.6v1.4M124.5 147h1.3"/>
<path d="M89 176.8h-.4M92.4 173.5v-.4M95.7 176.8h.4M101 176.8h-1M104.4 173.5v-1M107.7 176.8h1M85.5 186h-1.3M88.8 182.7v-1.3M88.8 189.4v1.3M92.2 186h1.3M92.4 180.1v.4M104.4 180.1v1"/>
</g>
<path d="M122.8 4.8v218.9" fill="none" stroke="#000" stroke-width=".35" stroke-dasharray="6.3 1.3 1.3 1.3 1.3 1.3" stroke-dashoffset="1.7" stroke-linecap="butt"/>
<path d="M74.8 170.9v12.2M170.8 170.9v13.8" fill="none" stroke="#c0c0c0" stroke-width=".2"/>
<g fill="none" stroke="#c0c0c0" stroke-width=".35">
<path d="M65 5v5M115 5v5M165 5v5M215 5v10M265 5v5M315 5v5M365 5v5M15 48.5h5M410 48.5h5M15 98.5h5M410 98.5h5M15 148.5h10"/>
<path d="M405 148.5h10M15 198.5h5M410 198.5h5M15 248.5h5M410 248.5h5M65 287v5M115 287v5M165 287v5M215 282v10M265 287v5M315 287v5M365 287v5"/>
</g>
<g fill="none" stroke="#c0c0c0" stroke-width=".5">
<path d="M263.8 231.8v17M310.6 231.8v38.2M328.8 231.8v55.2M328.8 238.1h81.2M380.8 231.8v6.3M410 231.8h-180v55.2M230 248.8h180M230 257.3h98.8M230 253h98.8M237.8 248.8v38.2M257 248.8v38.2M274.4 248.8v38.2"/>
<path d="M284.6 248.8v38.2M295 248.8v17M230 265.8h98.8M230 261.5h98.8M230 278.5h54.6M230 274.3h54.6M230 270h180M397 278.5h13M397 270v12.8M230 282.8h180M373 282.8v4.2"/>
</g>
<path d="M15 5h400v287h-400zM20 10h390v277h-390z" fill="none" stroke="#c0c0c0" stroke-width=".7"/>
<path d="M122.8 6.8l6-1.5v3zM122.8 221.7l6-1.5v3z" fill="#000"/>
<g font-size="8.5">
<text x="128.5" y="2.9">D</text>
<text x="128.5" y="231.3">D</text>
</g>
<g font-size="7.1">
<text x="277" y="242.1">SPI D2</text>
<text x="338" y="260.4">CommuniMate_V1</text>
<text x="300.2" y="277.9">ABS</text>
</g>
<g font-size="5.3">
<text x="41" y="9.5">8</text>
<text x="88.5" y="9.5">7</text>
<text x="138.5" y="9.5">6</text>
<text x="188.5" y="9.5">5</text>
<text x="238.5" y="9.5">4</text>
<text x="288.5" y="9.5">3</text>
<text x="338.5" y="9.5">2</text>
<text x="386" y="9.5">1</text>
<text x="16.2" y="31.3">F</text>
<text x="411.2" y="31.3">F</text>
<text x="16.1" y="75.5">E</text>
<text x="411.1" y="75.5">E</text>
<text x="15.5" y="125.5">D</text>
<text x="410.5" y="125.5">D</text>
<text x="15.4" y="175.5">C</text>
<text x="410.4" y="175.5">C</text>
<text x="16" y="225.5">B</text>
<text x="411" y="225.5">B</text>
<text x="15.5" y="269.8">A</text>
<text x="410.5" y="269.8">A</text>
<text x="41" y="291.5">8</text>
<text x="88.5" y="291.5">7</text>
<text x="138.5" y="291.5">6</text>
<text x="188.5" y="291.5">5</text>
<text x="238.5" y="291.5">4</text>
<text x="288.5" y="291.5">3</text>
<text x="338.5" y="291.5">2</text>
<text x="386" y="291.5">1</text>
</g>
<g font-size="4.7">
<text x="117.6" y="22.5">101,9</text>
<text x="255.8" y="21.3">21,5 Hoogte schroefpot</text>
<text x="263.7" y="41.6" transform="rotate(-90 263.7 41.6)">9</text>
<text x="104.8" y="47.5">30</text>
<text x="99.9" y="57.3" transform="rotate(-90 99.9 57.3)">30</text>
<text x="90.2" y="84.4" transform="rotate(-90 90.2 84.4)">39,5</text>
<text x="141.3" y="107.6">28</text>
<text x="104.2" y="109.8" transform="rotate(-90 104.2 109.8)">9,5</text>
<text x="52" y="120.1" transform="rotate(-90 52 120.1)">215,4</text>
<text x="200" y="121.7" transform="rotate(-90 200 121.7)">1,31</text>
<text x="358.6" y="121.4" transform="rotate(-90 358.6 121.4)">252,60</text>
<text x="185.3" y="137" transform="rotate(-90 185.3 137)">2,90</text>
<text x="250.2" y="139.6" transform="rotate(-85 250.2 139.6)">10°</text>
<text x="196.4" y="155.8" transform="rotate(-90 196.4 155.8)">1,07</text>
<text x="120.3" y="193.5">144</text>
<text x="62.7" y="210.7" transform="rotate(-45 62.7 210.7)">6</text>
<text x="115.7" y="258">144,00</text>
</g>
<text font-size="4.1" x="21" y="293.7">SOLIDWORKS Educational Product. For Instructional Use Only.</text>
<text font-size="3.9" x="400.9" y="275.5">A3</text>
<g font-size="3.5">
<text x="107.7" y="154.8" transform="rotate(-30 107.7 154.8)">4,00</text>
<text x="91.2" y="165.4">6,2</text>
<text x="109.3" y="166.8" transform="rotate(-60 109.3 166.8)">R7,65</text>
<text x="116.4" y="180.2" transform="rotate(-90 116.4 180.2)">13,5</text>
<text x="105" y="188.1">8</text>
<text x="336.8" y="277.9">Behuizing_topshell_maattekening</text>
</g>
<g font-size="2">
<text x="230.6" y="234.6">UNLESS OTHERWISE SPECIFIED:</text>
<text x="230.6" y="237.1">DIMENSIONS ARE IN MILLIMETERS</text>
<text x="230.6" y="239.6">SURFACE FINISH:</text>
<text x="264.4" y="234.6">FINISH:</text>
<text x="311.3" y="234.5">DEBURR AND</text>
<text x="311.3" y="237">BREAK SHARP</text>
<text x="311.3" y="239.5">EDGES</text>
<text x="342.6" y="236">DO NOT SCALE DRAWING</text>
<text x="383.3" y="236.2">REVISION</text>
<text x="230.6" y="242.1">TOLERANCES:</text>
<text x="232.2" y="244.6">LINEAR:</text>
<text x="232.2" y="247.1">ANGULAR:</text>
<text x="244.3" y="252">NAME</text>
<text x="260" y="251.9">SIGNATURE</text>
<text x="277.2" y="251.9">DATE</text>
<text x="330.1" y="251.9">TITLE:</text>
<text x="230.6" y="256.1">DRAWN</text>
<text x="243.9" y="256.1">Jeroen</text>
<text x="277" y="255.9">04/02</text>
<text x="230.9" y="260.3">CHK'D</text>
<text x="230.4" y="264.4">APPV'D</text>
<text x="231.1" y="268.8">MFG</text>
<text x="231.5" y="273">Q.A</text>
<text x="285.6" y="272.5">MATERIAL:</text>
<text x="330" y="272.5">DWG NO.</text>
<text x="285.6" y="285.5">WEIGHT:</text>
<text x="330.1" y="285.6">SCALE:1:2</text>
<text x="374.5" y="285.6">SHEET 2 OF 2</text>
</g>
</svg>
